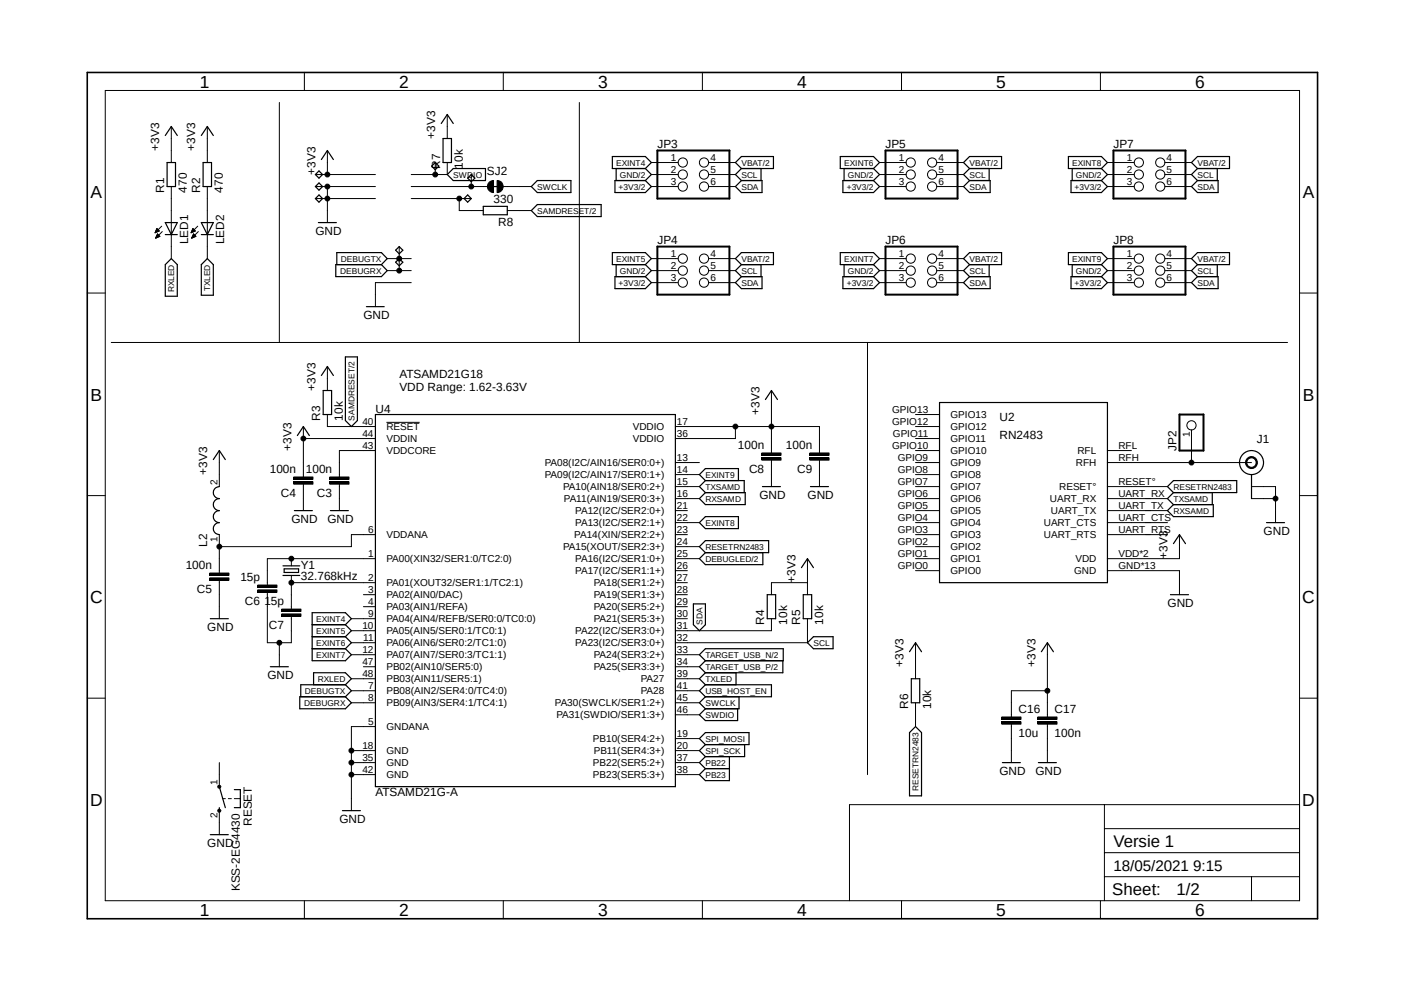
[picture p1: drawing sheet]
<svg xmlns="http://www.w3.org/2000/svg" width="297mm" height="210mm" viewBox="0 0 297 210" stroke-linecap="round" stroke-linejoin="round" font-family="sans-serif">
<path d="M17.9 15l261.2 179.9M279.1 15l-261.2 179.9" fill="none" stroke="#fff" stroke-width=".21"/>
<g fill="none" stroke="#000" stroke-width=".21">
<path d="M22.3 19.1h252.6v171.4h-252.6zM64.4 15.3v3.8M106.5 15.3v3.8M148.6 15.3v3.8M190.7 15.3v3.8M232.8 15.3v3.8M36.2 26.8v7.6M36.2 39.5v15.2M43.9 26.8v7.6M43.9 39.5v15.2M59.1 21.7v50.7M66.7 39.5h12.7"/>
<path d="M66.7 36.9h12.7M69.3 31.8v5.1M69.3 39.5v7.6M87 39.5h16.1M92.1 34.4v2.5M94.6 24.2v5.1M94.6 34.4v2.5h-7.6M99.7 36.9v2.6M103.1 39.5h1.3v1.2a1.3 1.3 0 0 1-1.3-1.2zM103.5 38.5l.9-.3v1.3h-1.3l.2-.6zM105.2 38.2a1.27 1.27 0 0 1 1.2 1.3 1.27 1.27 0 0 1-1.2 1.2zM106.4 39.5h6"/>
<path d="M122.6 21.7v50.7M137.8 39.5h5.6M137.8 36.9h5.6M137.8 34.4h5.6M149.9 39.5h5.7M149.9 36.9h5.7M149.9 34.4h5.7M186.1 39.5h5.6M186.1 36.9h5.6M186.1 34.4h5.6M198.2 39.5h5.6M198.2 36.9h5.6"/>
<path d="M198.2 34.4h5.6M234.3 39.5h5.6M234.3 36.9h5.6M234.3 34.4h5.6M246.4 39.5h5.7M246.4 36.9h5.7M246.4 34.4h5.7M32.9 49.1h.1M32.9 49.1h.3M32.9 49h.5M32.9 48.9h.7M32.9 50.3h.2"/>
<path d="M33 48.8h.7M33 50.2h.3M33 48.7h.6M33 50.1h.5M33.1 48.6h.4M33.1 50h.6M33.1 48.5h.3M33.1 50h.7M33.1 48.4h.2M33.1 49.9h.6M33.2 48.3l.5 .6-.9 .3zM33.2 49.8h.4"/>
<path d="M33.2 49.7h.3M33.3 49.6h.1M33.3 49.5l-.4 .9M33.3 49.5l.5 .5-.9 .4M33.3 49.5h.1M34.2 47.8l-1.4 1.4M34.3 49l-1.4 1.4M40.5 49.1h.1M40.5 49.1h.3M40.5 49h.5M40.6 48.9h.6M40.6 50.3h.1"/>
<path d="M40.6 48.8h.7M40.6 50.2h.3M40.6 48.7h.6M40.6 50.1h.5M40.7 48.6h.4M40.7 50h.6M40.7 48.5h.3M40.7 50h.7M40.8 48.4h.1M40.8 49.9h.5M40.8 49.8h.4M40.8 48.3l.5 .6-.9 .3z"/>
<path d="M40.9 49.7h.2M40.9 49.6h.2M40.9 49.5h.1M40.9 49.5l-.3 .9M40.9 49.5l.5 .5-.8 .4M41.8 47.8l-1.4 1.4M42 49l-1.4 1.4M66.7 42h12.7M81.9 54.7h5.1M81.9 57.2h5.1M84.5 52.2v5M87 42h12.7"/>
<path d="M87 59.8h-7.6v5.1M97.2 42v2.5h5M107.3 44.5h5.1M137.8 54.7h5.6M137.8 57.2h5.6M137.8 59.8h5.6M149.9 54.7h5.7M149.9 57.2h5.7M149.9 59.8h5.7M186.1 54.7h5.6M186.1 57.2h5.6M186.1 59.8h5.6"/>
<path d="M198.2 54.7h5.6M198.2 57.2h5.6M198.2 59.8h5.6M234.3 54.7h5.6M234.3 57.2h5.6M234.3 59.8h5.6M246.4 54.7h5.7M246.4 57.2h5.7M246.4 59.8h5.7M18.5 62h3.8M23.5 72.4h248.9M69.3 77.5v5.1"/>
<path d="M183.5 72.4v91.4M274.9 62h3.8M46.4 95.3v7.6M64.2 92.8h15.2M64.2 90.2v10.7M69.3 87.7v2.5h10.1M79.4 95.3h-7.6v5.6M81.7 89.3h7.1M142.9 97.8h5.1M142.9 90.2h30.5v5.6M155.6 90.2v2.6h-12.7M161.2 95.8h4v.5h-4z"/>
<path d="M161.2 96.8h4v.5h-4zM163.2 82.6v13.2M163.2 97.3v5.6M171.3 95.8h4.1v.5h-4.1zM171.3 96.8h4.1v.5h-4.1zM173.4 97.3v5.6M193.7 97.8h5.1M193.7 90.2h5.1M193.7 92.8h5.1M193.7 95.3h5.1M193.7 87.7h5.1M234.3 97.8h30.5"/>
<path d="M234.3 95.3h5.1M252.1 90.9v6.9M263.8 97a1.26 1.26 0 0 1 2 .2 1.26 1.26 0 0 1-.7 1.9 1.26 1.26 0 0 1-1.6-1.3h.2a1 1 0 0 1 1.4-.9 1 1 0 0 1 .4 1.6 1 1 0 0 1-1.7-.3l-.1-.4h-.2zM18.5 104.8h3.8M46.4 113.1v8.1M61.6 118.2v1.5M62.1 100.9h4.1v.5h-4.1zM62.1 101.9h4.1v.5h-4.1zM64.2 102.4v5.6M69.8 100.9h4v.5h-4zM69.8 101.9h4v.5h-4zM71.8 102.4v5.6"/>
<path d="M79.4 118.2h-22.8v5.5M79.4 113.1h-5.1v2.5h-27.9M142.9 118.2h5.1M142.9 113.1h2.5M142.9 102.9h5.1M142.9 100.4h5.1M142.9 105.5h5.1M142.9 108h2.5M142.9 110.5h5.1M142.9 115.6h5.1M170.8 118.2v7.6M193.7 118.2h5.1"/>
<path d="M193.7 113.1h5.1M193.7 102.9h5.1M193.7 100.4h5.1M193.7 105.5h5.1M193.7 108h5.1M193.7 110.5h5.1M193.7 115.6h5.1M234.3 113.1h12.7M234.3 102.9h12.7M234.3 105.5h12.7M234.3 108h12.7M234.3 110.5h12.7"/>
<path d="M249.5 113.1v5.1h-15.2M264.8 102.9h5v7.6M264.8 105.5h5M274.9 104.8h3.8M44.4 121.2h4v.5h-4zM44.4 122.2h4v.5h-4zM46.4 122.7v8.2M54.5 123.7h4.1v.5h-4.1zM54.5 124.8h4.1v.5h-4.1zM56.6 125.3v10.6h5v-5.6M59.1 135.9v5.1M59.6 128.8h4.1v.5h-4.1z"/>
<path d="M59.6 129.8h4.1v.5h-4.1zM61.6 121.7v7.1M61.6 123.2h17.8M74.3 135.9h5.1M74.3 130.9h5.1M74.3 133.4h5.1M74.3 138.5h5.1M76.9 125.8h2.5M76.9 128.3h2.5M142.9 123.2h2.5M142.9 125.8h2.5M142.9 128.3h2.5"/>
<path d="M142.9 130.9h2.5M142.9 138.5h5.1M142.9 120.7h2.5M163.2 130.9v2.5h-20.3M170.8 123.2h-7.6v2.6M170.8 130.9v5h-27.9M193.7 120.7h5.1M193.7 135.9v7.7M221.6 135.9v15.7M234.3 120.7h15.2v5.1M18.5 147.7h3.8M74.3 146.1h5.1"/>
<path d="M74.3 148.6h5.1M74.3 158.7h5.1M74.3 143.6h5.1M76.9 141h2.5M79.4 153.7h-5.1v17.7M142.9 146.1h5.1M142.9 148.6h5.1M142.9 158.7h5.1M142.9 156.2h5.1M142.9 141h5.1M142.9 143.6h5.1M142.9 151.2h5.1"/>
<path d="M193.7 148.6v5.1M211.9 152.7h4.1v.5h-4.1zM211.9 151.6h4.1v.5h-4.1zM214 153.2v8.1M219.5 152.7h4.1v.5h-4.1zM219.5 151.6h4.1v.5h-4.1zM221.6 146.1h-7.6v5.5M221.6 153.2v8.1M274.9 147.7h3.8M46.1 166.2h.5l.1 .2-.1 .2h-.5zM46.1 171.2l.3-.1 .2 .1 .1 .2-.1 .3h-.5zM46.4 161.3v5.1"/>
<path d="M46.4 171.4v5.1M47 168.9h.7M48.3 168.9h.6M49.6 168.9h1.2M74.3 161.3h5.1M74.3 163.8h5.1M142.9 161.3h5.1M142.9 163.8h5.1M233.6 170.2v20.3M233.6 175.3h41.3M274.9 170.2h-95.2v20.3M64.4 190.5v3.8"/>
<path d="M106.5 190.5v3.8M148.6 190.5v3.8M190.7 190.5v3.8M232.8 190.5v3.8M233.6 185.4h41.3M233.6 180.3h41.3M264.8 185.4v5.1"/>
<circle cx="69.3" cy="36.9" r=".51"/>
<circle cx="69.3" cy="39.5" r=".51"/>
<circle cx="92.1" cy="36.9" r=".51"/>
<circle cx="99.7" cy="39.5" r=".51"/>
<circle cx="144.4" cy="36.9" r=".98"/>
<circle cx="144.4" cy="34.4" r=".98"/>
<circle cx="144.4" cy="39.5" r=".98"/>
<circle cx="148.9" cy="39.5" r=".98"/>
<circle cx="148.9" cy="34.4" r=".98"/>
<circle cx="148.9" cy="36.9" r=".98"/>
<circle cx="192.7" cy="36.9" r=".98"/>
<circle cx="192.7" cy="34.4" r=".98"/>
<circle cx="192.7" cy="39.5" r=".98"/>
<circle cx="197.2" cy="34.4" r=".98"/>
<circle cx="197.2" cy="36.9" r=".98"/>
<circle cx="197.2" cy="39.5" r=".98"/>
<circle cx="240.9" cy="36.9" r=".98"/>
<circle cx="240.9" cy="34.4" r=".98"/>
<circle cx="240.9" cy="39.5" r=".98"/>
<circle cx="245.4" cy="36.9" r=".98"/>
<circle cx="245.4" cy="34.4" r=".98"/>
<circle cx="245.4" cy="39.5" r=".98"/>
<circle cx="69.3" cy="42" r=".51"/>
<circle cx="84.5" cy="54.7" r=".51"/>
<circle cx="84.5" cy="57.2" r=".51"/>
<circle cx="97.2" cy="42" r=".51"/>
<circle cx="144.4" cy="54.7" r=".98"/>
<circle cx="144.4" cy="57.2" r=".98"/>
<circle cx="144.4" cy="59.8" r=".98"/>
<circle cx="148.9" cy="59.8" r=".98"/>
<circle cx="148.9" cy="54.7" r=".98"/>
<circle cx="148.9" cy="57.2" r=".98"/>
<circle cx="192.7" cy="54.7" r=".98"/>
<circle cx="192.7" cy="57.2" r=".98"/>
<circle cx="192.7" cy="59.8" r=".98"/>
<circle cx="197.2" cy="54.7" r=".98"/>
<circle cx="197.2" cy="59.8" r=".98"/>
<circle cx="197.2" cy="57.2" r=".98"/>
<circle cx="240.9" cy="54.7" r=".98"/>
<circle cx="240.9" cy="57.2" r=".98"/>
<circle cx="240.9" cy="59.8" r=".98"/>
<circle cx="245.4" cy="54.7" r=".98"/>
<circle cx="245.4" cy="57.2" r=".98"/>
<circle cx="245.4" cy="59.8" r=".98"/>
<circle cx="64.2" cy="92.8" r=".51"/>
<circle cx="155.6" cy="90.2" r=".51"/>
<circle cx="163.2" cy="90.2" r=".51"/>
<circle cx="252" cy="97.8" r=".51"/>
<circle cx="252" cy="90" r=".98"/>
<circle cx="46.4" cy="115.6" r=".51"/>
<circle cx="61.6" cy="118.2" r=".51"/>
<circle cx="269.8" cy="105.5" r=".51"/>
<circle cx="59.1" cy="135.9" r=".51"/>
<circle cx="61.6" cy="123.2" r=".51"/>
<circle cx="74.3" cy="158.8" r=".51"/>
<circle cx="221.6" cy="146.1" r=".51"/>
<circle cx="74.3" cy="161.3" r=".51"/>
<circle cx="74.3" cy="163.8" r=".51"/>
</g>
<g fill="none" stroke="#000" stroke-width=".25">
<path d="M35 28.7l1.2-1.9 1.3 1.9M35.3 34.4h1.8v5.1h-1.8zM42.6 28.7l1.3-1.9 1.2 1.9M43 34.4h1.7v5.1h-1.7zM67.5 36.2l.7 .7-.7 .8-.8-.8zM67.5 38.7l.7 .8-.7 .7-.8-.7zM68 33.7l1.3-1.9 1.2 1.9M91.3 35.1l.8-.7 .7 .7-.7 .8zM93.3 26.1l1.3-1.9 1.3 1.9M93.7 29.3h1.8v5.1h-1.8zM95.9 35.6h6.8v2.6h-6.8l-1.3-1.3zM99.7 36.9l.8 .8-.8 .7-.8-.7z"/>
<path d="M103.8 39.5h1.7M112.4 39.5l1.3-1.3h7.1v2.5h-7.1zM129.5 33.1h7l1.3 1.3-1.3 1.2h-7zM130.1 38.2h6.4l1.3 1.3-1.3 1.2h-6.4zM130.3 35.6v2.6M136.5 35.6l1.3 1.3-1.3 1.3M155.6 39.5l1.2-1.3h4.4v2.5h-4.4zM156.8 33.1h6.8v2.5h-6.8l-1.2-1.2zM156.8 35.6l-1.2 1.3 1.2 1.3M161 35.6v2.6M177.8 33.1h7l1.3 1.3-1.3 1.2h-7zM178.3 38.2h6.5l1.3 1.3-1.3 1.2h-6.5z"/>
<path d="M178.6 35.6v2.6M184.8 35.6l1.3 1.3-1.3 1.3M203.8 39.5l1.3-1.3h4.4v2.5h-4.4zM205.1 33.1h6.8v2.5h-6.8l-1.3-1.2zM205.1 35.6l-1.3 1.3 1.3 1.3M209.3 35.6v2.6M226 33.1h7l1.3 1.3-1.3 1.2h-7zM226.6 38.2h6.4l1.3 1.3-1.3 1.2h-6.4zM226.8 35.6v2.6M233 35.6l1.3 1.3-1.3 1.3M252.1 39.5l1.2-1.3h4.4v2.5h-4.4zM253.3 33.1h6.8v2.5h-6.8l-1.2-1.2z"/>
<path d="M253.3 35.6l-1.2 1.3 1.2 1.3M257.5 35.6v2.6M35 56l1.2-1.3 1.3 1.3v6.7h-2.5zM35 47.1h2.5l-1.3 2.5zM35 49.6h2.5M42.6 49.6h2.5M42.6 47.1h2.5l-1.2 2.5zM43.9 54.7l1.2 1.3v6.4h-2.5v-6.4zM67.4 47.1h3.8M67.5 41.2l.7 .8-.7 .8-.8-.8zM71 56h9.7l1.2 1.2-1.2 1.3h-9.7zM71.2 56v-2.6h9.5l1.2 1.3-1.2 1.3"/>
<path d="M83.7 52.9l.8-.7 .7 .7-.7 .8zM83.7 55.5l.8-.8 .7 .8-.7 .7zM98.9 41.2l.8 .8-.8 .8-.7-.8zM102.2 43.6h5.1v1.8h-5.1zM112.4 44.5l1.3-1.2h13.5v2.5h-13.5zM129.5 53.4h7l1.3 1.3-1.3 1.3h-7zM130.1 58.5h6.4l1.3 1.3-1.3 1.2h-6.4zM130.3 56v2.5M136.5 56l1.3 1.2-1.3 1.3M156.8 58.5h4.4v2.5h-4.4l-1.2-1.2zM156.8 53.4h6.8v2.6h-6.8l-1.2-1.3zM156.8 56l-1.2 1.2 1.2 1.3"/>
<path d="M161 56v2.5M177.8 53.4h7l1.3 1.3-1.3 1.3h-7zM178.3 58.5h6.5l1.3 1.3-1.3 1.2h-6.5zM178.6 56v2.5M184.8 56l1.3 1.2-1.3 1.3M205.1 58.5h4.4v2.5h-4.4l-1.3-1.2zM205.1 53.4h6.8v2.6h-6.8l-1.3-1.3zM205.1 56l-1.3 1.2 1.3 1.3M209.3 56v2.5M226 53.4h7l1.3 1.3-1.3 1.3h-7zM226.6 58.5h6.4l1.3 1.3-1.3 1.2h-6.4zM226.8 56v2.5"/>
<path d="M233 56l1.3 1.2-1.3 1.3M253.3 58.5h4.4v2.5h-4.4l-1.2-1.2zM253.3 53.4h6.8v2.6h-6.8l-1.2-1.3zM253.3 56l-1.2 1.2 1.2 1.3M257.5 56v2.5M68 79.4l1.3-1.9 1.2 1.9M73.1 75.5h2.5v13.4l-1.3 1.3-1.2-1.3zM77.5 64.9h3.8M45.1 97.2l1.3-1.9 1.3 1.9M62.9 92.1l1.3-1.9 1.2 1.9M68.4 82.6h1.7v5.1h-1.7zM79.4 87.7h63.5v78.7h-63.5z"/>
<path d="M161.9 84.5l1.3-1.9 1.3 1.9M198.8 85.1h35.5v38.1h-35.5zM46.4 102.9a1.27 1.27 0 0 0-1.3 1.3 1.27 1.27 0 0 0 1.3 1.3 1.27 1.27 0 0 0-1.3 1.2 1.27 1.27 0 0 0 1.3 1.3 1.27 1.27 0 0 0-1.3 1.3 1.27 1.27 0 0 0 1.3 1.2 1.27 1.27 0 0 0-1.3 1.3 1.27 1.27 0 0 0 1.3 1.3M59.9 119.7h3.5M62.3 108h3.8M69.9 108h3.8M148 115.6l1.2-1.3h13.4v2.6h-13.4zM149.2 101.6l-1.2 1.3 1.2 1.3M149.2 101.6h8.2v2.6M149.2 104.2h8.4v2.5h-8.4l-1.2-1.2zM149.2 109.3h7v2.5h-7l-1.2-1.3zM149.2 101.6l-1.2-1.2 1.2-1.3h7v2.5"/>
<path d="M149.2 116.9l-1.2 1.3 1.2 1.2h12.2v-2.5M161.3 102.9h3.8M171.4 102.9h3.9M247 102.9l1.2-1.3h13.4v2.6h-13.4zM248.2 104.2l-1.2 1.3 1.2 1.2M248.2 106.7h8.5v2.6h-8.5l-1.2-1.3zM248.2 115l1.3-1.9 1.3 1.9M256.5 104.2v2.5M264.8 100.4v5.1M267.9 110.5h3.8M44.5 130.9h3.8M59.9 121.7h3.5"/>
<path d="M60.1 120.3h3.1v.8h-3.1zM66 137.2h7.1M66 134.7h7.1M66 132.1h7.1M73.1 132.1l1.2-1.2-1.2-1.3h-7.1v10.1h7.1l1.2-1.2-1.2-1.3M73.1 134.7l1.2 1.2-1.2 1.3M73.1 132.1l1.2 1.3-1.2 1.3M146.7 127.7h2.5v4.4l-1.2 1.3-1.3-1.3zM148 138.5l1.2-1.3h16.5v2.5h-16.5zM149.2 139.7l-1.2 1.3 1.2 1.3M162.3 125.8h1.8v5.1h-1.8zM165.6 139.7v2.6h-16.4"/>
<path d="M169.5 120.1l1.3-1.9 1.3 1.9M169.9 125.8h1.8v5.1h-1.8zM170.8 135.9l1.3-1.2h4.1v2.5h-4.1zM192.4 137.8l1.3-1.9 1.2 1.9M220.3 137.8l1.3-1.9 1.2 1.9M247.6 125.8h3.8M57.2 141h3.8M63.4 147.4h9.7l1.2 1.2-1.2 1.3h-9.7zM66.3 144.8v-2.5h6.8l1.2 1.3-1.2 1.2M73.1 144.8h-9.5v2.6M73.1 144.8l1.2 1.3-1.2 1.3M149.2 144.8h14v2.6h-14"/>
<path d="M149.2 142.3l-1.2 1.3 1.2 1.2M149.2 147.4l-1.2 1.2 1.2 1.3M149.2 149.9l-1.2 1.3 1.2 1.2h6.8v-2.5M149.2 157.5l-1.2 1.2 1.2 1.3M149.2 144.8l-1.2 1.3 1.2 1.3M149.2 154.9h9.3v2.6h-9.3l-1.2-1.3zM155.7 142.3v2.5M156.3 147.4v2.5h-7.1M157.5 157.5v2.5h-8.3M192.8 143.6h1.8v5h-1.8zM193.7 153.7l1.2 1.2v13.4h-2.5v-13.4zM44.5 176.5h3.8"/>
<path d="M46.4 170.8v.6M46.4 166.4l1.3 4.4M49.6 167h1.2v3.8h-1.2M72.4 171.4h3.8M149.2 160l-1.2 1.3 1.2 1.3M149.2 162.6h5.1M154.3 160v5.1h-5.1l-1.2-1.3 1.2-1.2M212 161.3h3.9M219.7 161.3h3.8"/>
<circle cx="264.8" cy="97.8" r="2.54"/>
</g>
<path d="M18.5 15.3h260.2v179h-260.2z" fill="none" stroke="#000" stroke-width=".34"/>
<g fill="#000">
<path d="M103.5 38.5l.9-.3v1.3h-1.3l.2-.6z" fill-rule="evenodd"/>
<path d="M103.1 39.5h1.3v1.2a1.3 1.3 0 0 1-1.3-1.2z" fill-rule="evenodd"/>
<path d="M105.2 38.2a1.27 1.27 0 0 1 1.2 1.3 1.27 1.27 0 0 1-1.2 1.2z" fill-rule="evenodd"/>
<path d="M161.2 95.8h4v.5h-4z" fill-rule="evenodd"/>
<path d="M161.2 96.8h4v.5h-4z" fill-rule="evenodd"/>
<path d="M171.3 95.8h4.1v.5h-4.1z" fill-rule="evenodd"/>
<path d="M171.3 96.8h4.1v.5h-4.1z" fill-rule="evenodd"/>
<path d="M263.8 97a1.26 1.26 0 0 1 2 .2 1.26 1.26 0 0 1-.7 1.9 1.26 1.26 0 0 1-1.6-1.3h.2a1 1 0 0 1 1.4-.9 1 1 0 0 1 .4 1.6 1 1 0 0 1-1.7-.3l-.1-.4h-.2z" fill-rule="evenodd"/>
<path d="M62.1 100.9h4.1v.5h-4.1z" fill-rule="evenodd"/>
<path d="M62.1 101.9h4.1v.5h-4.1z" fill-rule="evenodd"/>
<path d="M69.8 100.9h4v.5h-4z" fill-rule="evenodd"/>
<path d="M69.8 101.9h4v.5h-4z" fill-rule="evenodd"/>
<path d="M44.4 121.2h4v.5h-4z" fill-rule="evenodd"/>
<path d="M44.4 122.2h4v.5h-4z" fill-rule="evenodd"/>
<path d="M54.5 123.7h4.1v.5h-4.1z" fill-rule="evenodd"/>
<path d="M54.5 124.8h4.1v.5h-4.1z" fill-rule="evenodd"/>
<path d="M59.6 128.8h4.1v.5h-4.1z" fill-rule="evenodd"/>
<path d="M59.6 129.8h4.1v.5h-4.1z" fill-rule="evenodd"/>
<path d="M211.9 152.7h4.1v.5h-4.1z" fill-rule="evenodd"/>
<path d="M211.9 151.6h4.1v.5h-4.1z" fill-rule="evenodd"/>
<path d="M219.5 152.7h4.1v.5h-4.1z" fill-rule="evenodd"/>
<path d="M219.5 151.6h4.1v.5h-4.1z" fill-rule="evenodd"/>
<path d="M46.1 166.2h.5l.1 .2-.1 .2h-.5z" fill-rule="evenodd"/>
<path d="M46.1 171.2l.3-.1 .2 .1 .1 .2-.1 .3h-.5z" fill-rule="evenodd"/>
<circle cx="69.3" cy="36.9" r=".51"/>
<circle cx="69.3" cy="39.5" r=".51"/>
<circle cx="92.1" cy="36.9" r=".51"/>
<circle cx="99.7" cy="39.5" r=".51"/>
<circle cx="69.3" cy="42" r=".51"/>
<circle cx="84.5" cy="54.7" r=".51"/>
<circle cx="84.5" cy="57.2" r=".51"/>
<circle cx="97.2" cy="42" r=".51"/>
<circle cx="64.2" cy="92.8" r=".51"/>
<circle cx="155.6" cy="90.2" r=".51"/>
<circle cx="163.2" cy="90.2" r=".51"/>
<circle cx="252" cy="97.8" r=".51"/>
<circle cx="46.4" cy="115.6" r=".51"/>
<circle cx="61.6" cy="118.2" r=".51"/>
<circle cx="269.8" cy="105.5" r=".51"/>
<circle cx="59.1" cy="135.9" r=".51"/>
<circle cx="61.6" cy="123.2" r=".51"/>
<circle cx="74.3" cy="158.8" r=".51"/>
<circle cx="221.6" cy="146.1" r=".51"/>
<circle cx="74.3" cy="161.3" r=".51"/>
<circle cx="74.3" cy="163.8" r=".51"/>
</g>
<path d="M139.1 31.8h15.2v10.2h-15.2zM187.3 31.8h15.3v10.2h-15.3zM235.5 31.8h15.3v10.2h-15.3zM139.1 52.2h15.2v10.1h-15.2zM187.3 52.2h15.3v10.1h-15.3zM235.5 52.2h15.3v10.1h-15.3zM249.5 87.7h5.1v7.6h-5.1z" fill="none" stroke="#000" stroke-width=".42"/>
<g font-size="3.7">
<text x="42.3" y="18.5">1</text>
<text x="84.4" y="18.5">2</text>
<text x="126.5" y="18.5">3</text>
<text x="168.6" y="18.5">4</text>
<text x="210.7" y="18.5">5</text>
<text x="252.9" y="18.5">6</text>
<text x="19.1" y="41.9">A</text>
<text x="275.6" y="41.9">A</text>
<text x="19.1" y="84.7">B</text>
<text x="275.6" y="84.7">B</text>
<text x="19" y="127.5">C</text>
<text x="275.5" y="127.5">C</text>
<text x="19" y="170.4">D</text>
<text x="275.5" y="170.4">D</text>
<text x="42.3" y="193.7">1</text>
<text x="84.4" y="193.7">2</text>
<text x="126.5" y="193.7">3</text>
<text x="168.6" y="193.7">4</text>
<text x="210.7" y="193.7">5</text>
<text x="252.9" y="193.7">6</text>
</g>
<g font-size="3.6">
<text x="235.5" y="179.1">Versie 1</text>
<text x="235.3" y="189.4">Sheet:</text>
<text x="248.9" y="189.2">1/2</text>
</g>
<text font-size="3.2" x="235.5" y="184.1">18/05/2021 9:15</text>
<g font-size="2.5">
<text x="92.1" y="29.3" transform="rotate(-90 92.1 29.3)">+3V3</text>
<text x="33.7" y="31.8" transform="rotate(-90 33.7 31.8)">+3V3</text>
<text x="41.3" y="31.8" transform="rotate(-90 41.3 31.8)">+3V3</text>
<text x="93.1" y="35.6" transform="rotate(-90 93.1 35.6)">R7</text>
<text x="97.9" y="35.6" transform="rotate(-90 97.9 35.6)">10k</text>
<text x="139.1" y="31.2">JP3</text>
<text x="187.3" y="31.2">JP5</text>
<text x="235.5" y="31.2">JP7</text>
<text x="34.8" y="40.7" transform="rotate(-90 34.8 40.7)">R1</text>
<text x="39.5" y="40.7" transform="rotate(-90 39.5 40.7)">470</text>
<text x="42.3" y="40.7" transform="rotate(-90 42.3 40.7)">R2</text>
<text x="47.2" y="40.7" transform="rotate(-90 47.2 40.7)">470</text>
<text x="66.7" y="36.9" transform="rotate(-90 66.7 36.9)">+3V3</text>
<text x="103" y="36.9">SJ2</text>
<text x="104.4" y="43">330</text>
<text x="105.4" y="47.8">R8</text>
<text x="39.8" y="51.6" transform="rotate(-90 39.8 51.6)">LED1</text>
<text x="47.4" y="51.6" transform="rotate(-90 47.4 51.6)">LED2</text>
<text x="66.7" y="49.6">GND</text>
<text x="139.1" y="51.5">JP4</text>
<text x="187.3" y="51.5">JP6</text>
<text x="235.5" y="51.5">JP8</text>
<text x="76.9" y="67.4">GND</text>
<text x="66.7" y="82.6" transform="rotate(-90 66.7 82.6)">+3V3</text>
<text x="84.5" y="79.9">ATSAMD21G18</text>
<text x="84.5" y="82.6">VDD Range: 1.62-3.63V</text>
<text x="67.7" y="88.9" transform="rotate(-90 67.7 88.9)">R3</text>
<text x="72.6" y="88.9" transform="rotate(-90 72.6 88.9)">10k</text>
<text x="79.4" y="87.4">U4</text>
<text x="160.7" y="87.7" transform="rotate(-90 160.7 87.7)">+3V3</text>
<text x="211.4" y="88.9">U2</text>
<text x="61.6" y="95.3" transform="rotate(-90 61.6 95.3)">+3V3</text>
<text x="156.1" y="94.9">100n</text>
<text x="166.3" y="94.9">100n</text>
<text x="211.4" y="92.8">RN2483</text>
<text x="248.9" y="95.3" transform="rotate(-90 248.9 95.3)">JP2</text>
<text x="265.9" y="93.8">J1</text>
<text x="43.9" y="100.4" transform="rotate(-90 43.9 100.4)">+3V3</text>
<text x="57.1" y="100">100n</text>
<text x="64.7" y="100">100n</text>
<text x="158.5" y="100">C8</text>
<text x="168.6" y="100">C9</text>
<text x="59.4" y="105.1">C4</text>
<text x="67.1" y="105.1">C3</text>
<text x="160.7" y="105.5">GND</text>
<text x="170.8" y="105.5">GND</text>
<text x="61.6" y="110.5">GND</text>
<text x="69.3" y="110.5">GND</text>
<text x="267.3" y="113.1">GND</text>
<text x="43.9" y="115.6" transform="rotate(-90 43.9 115.6)">L2</text>
<text x="247" y="118.2" transform="rotate(-90 247 118.2)">+3V3</text>
<text x="39.3" y="120.3">100n</text>
<text x="41.7" y="125.4">C5</text>
<text x="50.8" y="122.9">15p</text>
<text x="63.7" y="122.7">32.768kHz</text>
<text x="63.7" y="120.4">Y1</text>
<text x="168.3" y="123.2" transform="rotate(-90 168.3 123.2)">+3V3</text>
<text x="51.8" y="127.9">C6</text>
<text x="55.9" y="127.9">15p</text>
<text x="247" y="128.3">GND</text>
<text x="43.9" y="133.4">GND</text>
<text x="56.9" y="133">C7</text>
<text x="161.7" y="132.1" transform="rotate(-90 161.7 132.1)">R4</text>
<text x="166.5" y="132.1" transform="rotate(-90 166.5 132.1)">10k</text>
<text x="169.3" y="132.1" transform="rotate(-90 169.3 132.1)">R5</text>
<text x="174.1" y="132.1" transform="rotate(-90 174.1 132.1)">10k</text>
<text x="56.6" y="143.6">GND</text>
<text x="191.1" y="141" transform="rotate(-90 191.1 141)">+3V3</text>
<text x="219" y="141" transform="rotate(-90 219 141)">+3V3</text>
<text x="192.2" y="149.9" transform="rotate(-90 192.2 149.9)">R6</text>
<text x="197" y="149.9" transform="rotate(-90 197 149.9)">10k</text>
<text x="215.5" y="155.8">10u</text>
<text x="215.5" y="150.8">C16</text>
<text x="223.1" y="155.8">100n</text>
<text x="223.1" y="150.8">C17</text>
<text x="211.4" y="163.8">GND</text>
<text x="219" y="163.8">GND</text>
<text x="71.8" y="174">GND</text>
<text x="79.4" y="168.4">ATSAMD21G-A</text>
<text x="43.9" y="179.1">GND</text>
<text x="53.3" y="174.7" transform="rotate(-90 53.3 174.7)">RESET</text>
<text x="50.7" y="188.5" transform="rotate(-90 50.7 188.5)">KSS-2EG4430</text>
</g>
<g font-size="2.1">
<text x="141.9" y="34">1</text>
<text x="150.3" y="34">4</text>
<text x="190.1" y="34">1</text>
<text x="198.5" y="34">4</text>
<text x="238.4" y="34">1</text>
<text x="246.8" y="34">4</text>
<text x="141.9" y="36.5">2</text>
<text x="141.9" y="39.1">3</text>
<text x="150.3" y="36.5">5</text>
<text x="150.3" y="39.1">6</text>
<text x="190.1" y="36.5">2</text>
<text x="190.1" y="39.1">3</text>
<text x="198.5" y="36.5">5</text>
<text x="198.5" y="39.1">6</text>
<text x="238.4" y="36.5">2</text>
<text x="238.4" y="39.1">3</text>
<text x="246.8" y="36.5">5</text>
<text x="246.8" y="39.1">6</text>
<text x="141.9" y="54.3">1</text>
<text x="141.9" y="56.9">2</text>
<text x="141.9" y="59.4">3</text>
<text x="150.3" y="54.3">4</text>
<text x="150.3" y="56.9">5</text>
<text x="150.3" y="59.4">6</text>
<text x="190.1" y="54.3">1</text>
<text x="190.1" y="56.9">2</text>
<text x="190.1" y="59.4">3</text>
<text x="198.5" y="54.3">4</text>
<text x="198.5" y="56.9">5</text>
<text x="198.5" y="59.4">6</text>
<text x="238.4" y="54.3">1</text>
<text x="238.4" y="56.9">2</text>
<text x="238.4" y="59.4">3</text>
<text x="246.8" y="54.3">4</text>
<text x="246.8" y="56.9">5</text>
<text x="246.8" y="59.4">6</text>
<text x="76.7" y="89.9">40</text>
<text x="143.2" y="89.9">17</text>
<text x="188.7" y="89.9">GPIO12</text>
<text x="188.7" y="87.3">GPIO13</text>
<text x="201.1" y="88.4">GPIO13</text>
<text x="76.7" y="95">43</text>
<text x="76.7" y="92.4">44</text>
<text x="81.7" y="91">RESET</text>
<text x="81.7" y="93.5">VDDIN</text>
<text x="133.9" y="91">VDDIO</text>
<text x="133.9" y="93.5">VDDIO</text>
<text x="143.2" y="92.4">36</text>
<text x="188.7" y="95">GPIO10</text>
<text x="188.9" y="92.4">GPIO11</text>
<text x="201.1" y="93.5">GPIO11</text>
<text x="201.1" y="91">GPIO12</text>
<text x="236.6" y="95">RFL</text>
<text x="251.7" y="92.5" transform="rotate(-90 251.7 92.5)">1</text>
<text x="81.7" y="96.1">VDDCORE</text>
<text x="115.2" y="98.6">PA08(I2C/AIN16/SER0:0+)</text>
<text x="115.2" y="101.1">PA09(I2C/AIN17/SER0:1+)</text>
<text x="143.2" y="97.5">13</text>
<text x="143.2" y="100">14</text>
<text x="189.9" y="100">GPIO8</text>
<text x="189.9" y="97.5">GPIO9</text>
<text x="201.1" y="101.1">GPIO8</text>
<text x="201.1" y="98.6">GPIO9</text>
<text x="201.1" y="96.1">GPIO10</text>
<text x="227.6" y="98.6">RFH</text>
<text x="227.9" y="96.1">RFL</text>
<text x="236.6" y="97.5">RFH</text>
<text x="46" y="102.6" transform="rotate(-90 46 102.6)">2</text>
<text x="119.1" y="103.7">PA10(AIN18/SER0:2+)</text>
<text x="119.3" y="106.2">PA11(AIN19/SER0:3+)</text>
<text x="143.2" y="102.6">15</text>
<text x="143.2" y="105.1">16</text>
<text x="143.2" y="107.7">21</text>
<text x="189.9" y="107.7">GPIO5</text>
<text x="189.9" y="105.1">GPIO6</text>
<text x="189.9" y="102.6">GPIO7</text>
<text x="201.1" y="106.2">GPIO6</text>
<text x="201.1" y="103.7">GPIO7</text>
<text x="222.1" y="106.2">UART_RX</text>
<text x="224.1" y="103.7">RESET°</text>
<text x="236.6" y="107.7">UART_TX</text>
<text x="236.6" y="105.1">UART_RX</text>
<text x="236.6" y="102.6">RESET°</text>
<text x="77.9" y="112.7">6</text>
<text x="81.7" y="113.8">VDDANA</text>
<text x="121.5" y="113.8">PA14(XIN/SER2:2+)</text>
<text x="121.7" y="108.8">PA12(I2C/SER2:0+)</text>
<text x="121.7" y="111.3">PA13(I2C/SER2:1+)</text>
<text x="143.2" y="110.2">22</text>
<text x="143.2" y="112.7">23</text>
<text x="189.9" y="112.7">GPIO3</text>
<text x="189.9" y="110.2">GPIO4</text>
<text x="201.1" y="113.8">GPIO3</text>
<text x="201.1" y="111.3">GPIO4</text>
<text x="201.1" y="108.8">GPIO5</text>
<text x="220.8" y="111.3">UART_CTS</text>
<text x="220.9" y="113.8">UART_RTS</text>
<text x="222.3" y="108.8">UART_TX</text>
<text x="236.6" y="110.2">UART_CTS</text>
<text x="236.6" y="112.7">UART_RTS</text>
<text x="46" y="114.6" transform="rotate(-90 46 114.6)">1</text>
<text x="77.9" y="117.8">1</text>
<text x="81.7" y="118.9">PA00(XIN32/SER1:0/TC2:0)</text>
<text x="119.1" y="116.4">PA15(XOUT/SER2:3+)</text>
<text x="121.7" y="118.9">PA16(I2C/SER1:0+)</text>
<text x="143.2" y="115.3">24</text>
<text x="143.2" y="117.8">25</text>
<text x="189.9" y="117.8">GPIO1</text>
<text x="189.9" y="115.3">GPIO2</text>
<text x="201.1" y="118.9">GPIO1</text>
<text x="201.1" y="116.4">GPIO2</text>
<text x="227.5" y="118.9">VDD</text>
<text x="236.6" y="117.8">VDD*2</text>
<text x="77.9" y="122.9">2</text>
<text x="77.9" y="125.4">3</text>
<text x="81.7" y="124">PA01(XOUT32/SER1:1/TC2:1)</text>
<text x="121.7" y="121.5">PA17(I2C/SER1:1+)</text>
<text x="125.6" y="124">PA18(SER1:2+)</text>
<text x="143.2" y="120.3">26</text>
<text x="143.2" y="122.9">27</text>
<text x="143.2" y="125.4">28</text>
<text x="189.9" y="120.3">GPIO0</text>
<text x="201.1" y="121.5">GPIO0</text>
<text x="227.2" y="121.5">GND</text>
<text x="236.6" y="120.3">GND*13</text>
<text x="77.9" y="127.9">4</text>
<text x="77.9" y="130.5">9</text>
<text x="81.7" y="126.5">PA02(AIN0/DAC)</text>
<text x="81.7" y="129.1">PA03(AIN1/REFA)</text>
<text x="81.7" y="131.6">PA04(AIN4/REFB/SER0:0/TC0:0)</text>
<text x="125.6" y="126.5">PA19(SER1:3+)</text>
<text x="125.6" y="129.1">PA20(SER5:2+)</text>
<text x="125.6" y="131.6">PA21(SER5:3+)</text>
<text x="143.2" y="127.9">29</text>
<text x="143.2" y="130.5">30</text>
<text x="76.7" y="133">10</text>
<text x="76.8" y="135.6">11</text>
<text x="81.7" y="136.7">PA06(AIN6/SER0:2/TC1:0)</text>
<text x="81.7" y="134.2">PA05(AIN5/SER0:1/TC0:1)</text>
<text x="121.7" y="134.2">PA22(I2C/SER3:0+)</text>
<text x="121.7" y="136.7">PA23(I2C/SER3:0+)</text>
<text x="143.2" y="133">31</text>
<text x="143.2" y="135.6">32</text>
<text x="76.7" y="138.1">12</text>
<text x="76.7" y="140.6">47</text>
<text x="76.7" y="143.2">48</text>
<text x="81.7" y="139.2">PA07(AIN7/SER0:3/TC1:1)</text>
<text x="81.7" y="141.8">PB02(AIN10/SER5:0)</text>
<text x="125.6" y="139.2">PA24(SER3:2+)</text>
<text x="125.6" y="141.8">PA25(SER3:3+)</text>
<text x="143.2" y="138.1">33</text>
<text x="143.2" y="140.6">34</text>
<text x="143.2" y="143.2">39</text>
<text x="77.9" y="145.7">7</text>
<text x="77.9" y="148.3">8</text>
<text x="81.7" y="146.9">PB08(AIN2/SER4:0/TC4:0)</text>
<text x="81.7" y="149.4">PB09(AIN3/SER4:1/TC4:1)</text>
<text x="81.7" y="144.3">PB03(AIN11/SER5:1)</text>
<text x="117.4" y="149.4">PA30(SWCLK/SER1:2+)</text>
<text x="135.6" y="144.3">PA27</text>
<text x="135.6" y="146.9">PA28</text>
<text x="143.2" y="145.7">41</text>
<text x="143.2" y="148.3">45</text>
<text x="77.9" y="153.3">5</text>
<text x="81.7" y="154.4">GNDANA</text>
<text x="117.7" y="151.9">PA31(SWDIO/SER1:3+)</text>
<text x="143.2" y="155.9">19</text>
<text x="143.2" y="150.8">46</text>
<text x="76.7" y="158.4">18</text>
<text x="76.7" y="161">35</text>
<text x="81.7" y="159.5">GND</text>
<text x="125.4" y="157">PB10(SER4:2+)</text>
<text x="125.6" y="159.5">PB11(SER4:3+)</text>
<text x="143.2" y="158.4">20</text>
<text x="143.2" y="161">37</text>
<text x="46" y="166" transform="rotate(-90 46 166)">1</text>
<text x="76.7" y="163.5">42</text>
<text x="81.7" y="162.1">GND</text>
<text x="81.7" y="164.6">GND</text>
<text x="125.4" y="162.1">PB22(SER5:2+)</text>
<text x="125.4" y="164.6">PB23(SER5:3+)</text>
<text x="143.2" y="163.5">38</text>
<text x="46" y="173" transform="rotate(-90 46 173)">2</text>
</g>
<g font-size="1.8">
<text x="130.3" y="35">EXINT4</text>
<text x="156.8" y="35">VBAT/2</text>
<text x="178.6" y="35">EXINT6</text>
<text x="205.1" y="35">VBAT/2</text>
<text x="226.8" y="35">EXINT8</text>
<text x="253.3" y="35">VBAT/2</text>
<text x="95.9" y="37.5">SWDIO</text>
<text x="113.7" y="40.1">SWCLK</text>
<text x="130.9" y="40.1">+3V3/2</text>
<text x="131.1" y="37.5">GND/2</text>
<text x="156.8" y="40.1">SDA</text>
<text x="156.8" y="37.5">SCL</text>
<text x="179.1" y="40.1">+3V3/2</text>
<text x="179.4" y="37.5">GND/2</text>
<text x="205.1" y="40.1">SDA</text>
<text x="205.1" y="37.5">SCL</text>
<text x="227.3" y="40.1">+3V3/2</text>
<text x="227.6" y="37.5">GND/2</text>
<text x="253.3" y="40.1">SDA</text>
<text x="253.3" y="37.5">SCL</text>
<text x="113.7" y="45.2">SAMDRESET/2</text>
<text x="72" y="57.9">DEBUGRX</text>
<text x="72.1" y="55.3">DEBUGTX</text>
<text x="130.3" y="55.3">EXINT5</text>
<text x="131.1" y="57.9">GND/2</text>
<text x="156.8" y="57.9">SCL</text>
<text x="156.8" y="55.3">VBAT/2</text>
<text x="178.6" y="55.3">EXINT7</text>
<text x="179.4" y="57.9">GND/2</text>
<text x="205.1" y="57.9">SCL</text>
<text x="205.1" y="55.3">VBAT/2</text>
<text x="226.8" y="55.3">EXINT9</text>
<text x="227.6" y="57.9">GND/2</text>
<text x="253.3" y="57.9">SCL</text>
<text x="253.3" y="55.3">VBAT/2</text>
<text x="36.9" y="61.8" transform="rotate(-90 36.9 61.8)">RXLED</text>
<text x="44.5" y="61.6" transform="rotate(-90 44.5 61.6)">TXLED</text>
<text x="130.9" y="60.4">+3V3/2</text>
<text x="156.8" y="60.4">SDA</text>
<text x="179.1" y="60.4">+3V3/2</text>
<text x="205.1" y="60.4">SDA</text>
<text x="227.3" y="60.4">+3V3/2</text>
<text x="253.3" y="60.4">SDA</text>
<text x="75" y="88.9" transform="rotate(-90 75 88.9)">SAMDRESET/2</text>
<text x="149.2" y="101">EXINT9</text>
<text x="149.2" y="103.5">TXSAMD</text>
<text x="149.2" y="106.1">RXSAMD</text>
<text x="248.2" y="106.1">TXSAMD</text>
<text x="248.2" y="103.5">RESETRN2483</text>
<text x="149.2" y="111.2">EXINT8</text>
<text x="248.2" y="108.6">RXSAMD</text>
<text x="149.2" y="116.2">RESETRN2483</text>
<text x="149.2" y="118.8">DEBUGLED/2</text>
<text x="66.9" y="131.5">EXINT4</text>
<text x="66.9" y="136.6">EXINT6</text>
<text x="66.9" y="134">EXINT5</text>
<text x="148.6" y="132.1" transform="rotate(-90 148.6 132.1)">SDA</text>
<text x="172.1" y="136.6">SCL</text>
<text x="66.9" y="139.1">EXINT7</text>
<text x="149.2" y="141.6">TARGET_USB_P/2</text>
<text x="149.2" y="139.1">TARGET_USB_N/2</text>
<text x="64.3" y="149.3">DEBUGRX</text>
<text x="64.5" y="146.7">DEBUGTX</text>
<text x="67.2" y="144.2">RXLED</text>
<text x="149.2" y="144.2">TXLED</text>
<text x="149.2" y="149.3">SWCLK</text>
<text x="149.2" y="146.7">USB_HOST_EN</text>
<text x="149.2" y="151.8">SWDIO</text>
<text x="149.2" y="156.8">SPI_MOSI</text>
<text x="149.2" y="159.4">SPI_SCK</text>
<text x="149.2" y="161.9">PB22</text>
<text x="149.2" y="164.5">PB23</text>
<text x="194.3" y="167.3" transform="rotate(-90 194.3 167.3)">RESETRN2483</text>
</g>
</svg>
